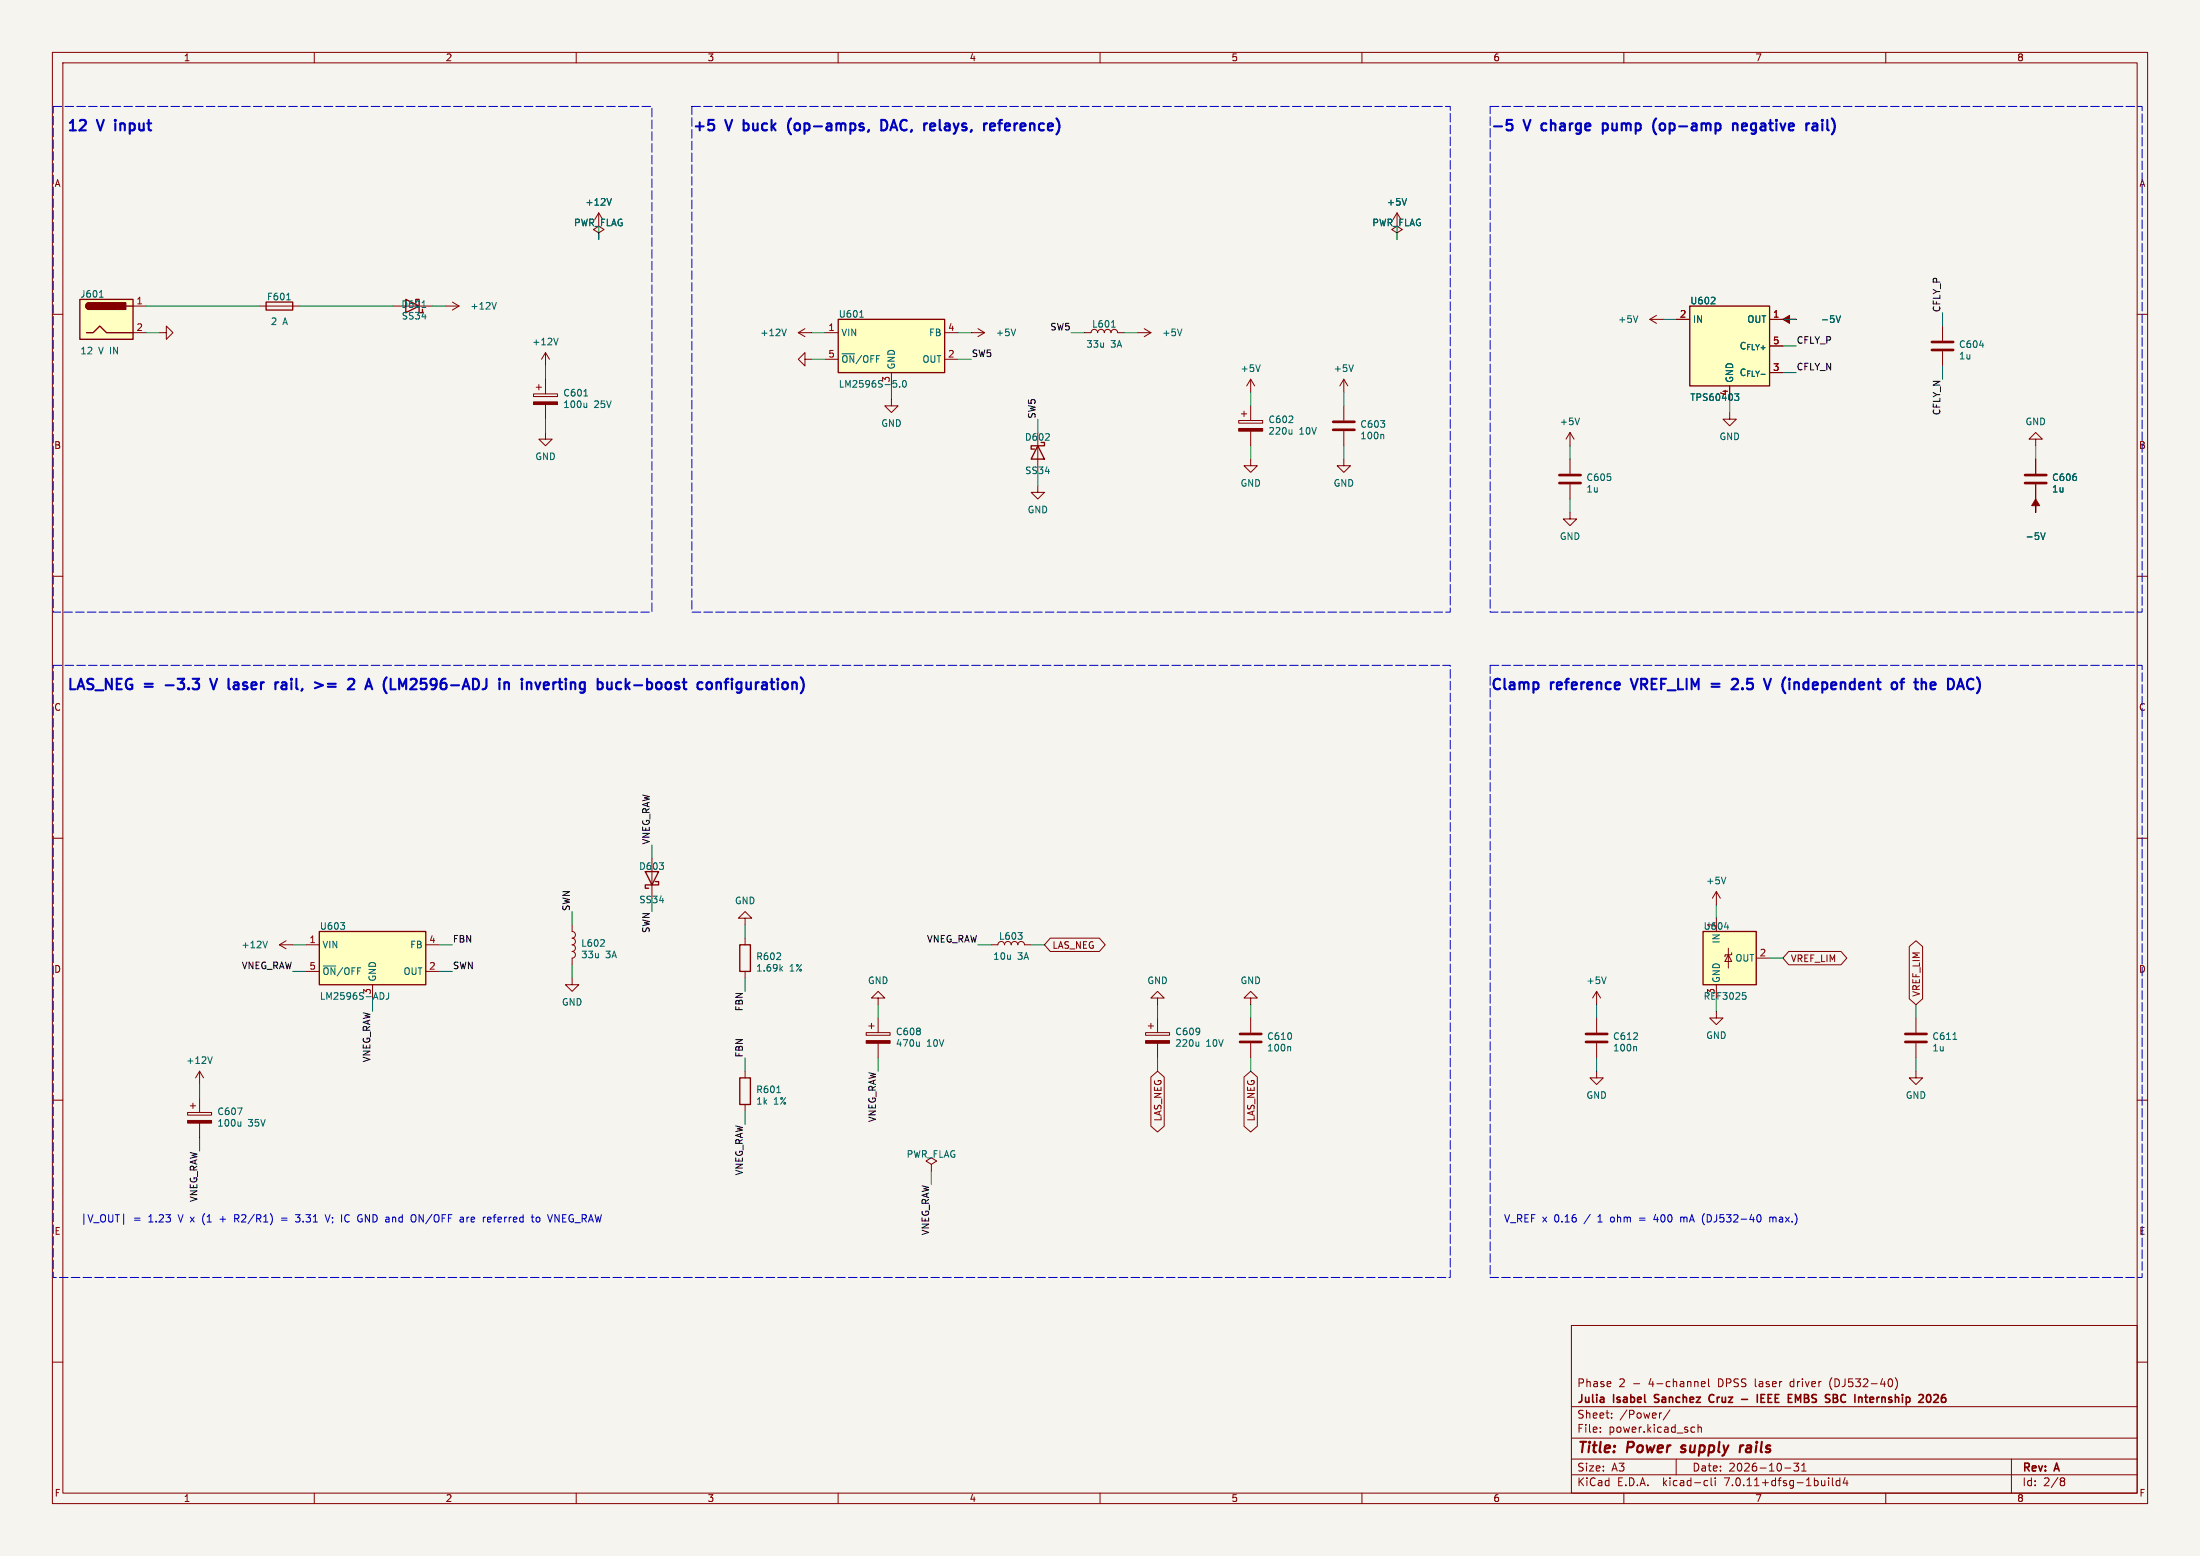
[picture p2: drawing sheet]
<svg xmlns="http://www.w3.org/2000/svg" width="420mm" height="297mm" viewBox="0 0 420 297" stroke-linecap="round" stroke-linejoin="round" font-family="sans-serif">
<path d="M0 0h420v297h-420z" fill="#f5f4ef" stroke="#f5f4ef" stroke-width=".19"/>
<g fill="none" stroke="#840000" stroke-width=".19">
<path d="M10 10h400v277h-400zM12 12h396v273h-396zM60 10v2M110 10v2M160 10v2M210 10v2M260 10v2M310 10v2M360 10v2M10 60h2M25.4 58.4h2.5M49.5 58.4h7.6"/>
<path d="M74.9 58.4h2.6M80 58.4h2.5M85.1 58.4h2.5M86.4 57.7l1.2 .7M87.6 58.4l-1.2 .8M114.3 44.5l1-.7-1-.6-1 .6 1 .7v1.2M114.3 40.6l-.8 1.3M114.3 40.6v2.6M114.3 40.6l.8 1.3M266.7 44.5l1-.7-1-.6-1 .6 1 .7v1.2M266.7 40.6l-.8 1.3M266.7 40.6v2.6"/>
<path d="M266.7 40.6l.8 1.3M408 60h2M25.4 63.5h2.5M30.5 63.5h1.2v-1.3l1.3 1.3-1.3 1.3v-1.3M101.9 75.2h4.5v.5h-4.5zM102.4 73.9h1M102.9 73.4v1M104.1 67.3l-.7 1.3M104.1 67.3v2.6M104.1 72.4v2.8M104.1 77.2v2.8M104.1 67.3l.8 1.3"/>
<path d="M152.4 63.5h2.5M152.4 63.5l1.3 .8M153.7 68.6v-1.3l-1.3 1.3 1.3 1.3v-1.3h1.2M153.7 62.7l-1.3 .8M157.5 63.5h2.5M157.5 68.6h2.5M170.2 76.2v1.3h1.2l-1.2 1.2-1.3-1.2h1.3M170.2 71.1v2.6M180.3 63.5h2.6M180.3 68.6h2.6M185.4 63.5h2.6M186.7 62.7l1.3 .8"/>
<path d="M188 63.5l-1.3 .8M207 63.5h1.3a.64 .64 0 0 1 .6-.6 .64 .64 0 0 1 .6 .6 .64 .64 0 0 1 .7-.6 .64 .64 0 0 1 .6 .6 .64 .64 0 0 1 .7-.6 .64 .64 0 0 1 .6 .6 .64 .64 0 0 1 .6-.6 .64 .64 0 0 1 .7 .6h1.2M217.2 63.5h2.5M218.4 62.7l1.3 .8M219.7 63.5l-1.3 .8M237 79h1M237.5 78.5v1M238.8 72.4v2.5M238.8 77.5v2.8M238.8 72.4l-.8 1.3M238.8 72.4l.7 1.3M256.5 72.4v2.5"/>
<path d="M256.5 77.5v2.8M256.5 72.4l-.7 1.3M256.5 72.4l.8 1.3M315 61l1.2 .7M315 61h2.5M316.2 60.2l-1.2 .8M320 61h2.6M330.2 78.7v1.3h1.3l-1.3 1.3-1.3-1.3h1.3M330.2 73.7v2.5M337.8 61h2.6M337.8 71.1h2.6M337.8 66h2.6"/>
<path d="M370.8 62.2v2.8M370.8 67.1v2.8M104.1 82.6v1.2h1.3l-1.3 1.3-1.2-1.3h1.2M198.1 92.7v1.3h1.3l-1.3 1.3-1.3-1.3h1.3M198.1 82.6v7.6M236.5 80.3h4.5v.5h-4.5zM238.8 87.6v1.3h1.2l-1.2 1.3-1.3-1.3h1.3M238.8 82.3v2.8M256.5 87.6v1.3h1.3l-1.3 1.3-1.2-1.3h1.2M256.5 82.3v2.8M299.7 97.8v1.3h1.3l-1.3 1.2-1.3-1.2h1.3M299.7 82.6l-.7 1.2"/>
<path d="M299.7 82.6v2.5M299.7 87.6v2.8M299.7 92.5v2.8M299.7 82.6l.8 1.2M388.6 83.8h1.3l-1.3-1.2-1.3 1.2h1.3v1.3M388.6 87.6v2.8M388.6 92.5v2.8M10 110h2M408 110h2M10 160h2M408 160h2M54.6 179.6l-1.3 .7"/>
<path d="M109.2 176.5v1.3a.64 .64 0 0 1 .7 .6 .64 .64 0 0 1-.7 .7 .64 .64 0 0 1 .7 .6 .64 .64 0 0 1-.7 .6 .64 .64 0 0 1 .7 .7 .64 .64 0 0 1-.7 .6 .64 .64 0 0 1 .7 .6 .64 .64 0 0 1-.7 .7v1.3M124.5 163.8v7.7M142.2 175.3h1.3l-1.3-1.3-1.2 1.3h1.2v1.2M142.2 179.1v1.2M200.5 179.1h9.4l1.1 1.2-1.1 1.3h-9.4l-1.1-1.3zM327.7 170.2v2.5M327.7 175.3v2.5M327.7 170.2l-.8 1.3M327.7 170.2l.7 1.3M53.3 180.3h2.6M53.3 180.3l1.3 .8M58.4 180.3h2.6"/>
<path d="M58.4 185.4h2.6M71.1 188v2.5M81.3 180.3h2.5M81.3 185.4h2.5M109.2 186.7v1.3h1.3l-1.3 1.2-1.3-1.2h1.3M142.2 185.4v1.3M165.4 197.1h4.5v.5h-4.5zM165.9 195.8h1M166.4 195.3v1M167.6 190.5h1.3l-1.3-1.3-1.2 1.3h1.2v1.3M167.6 194.3v2.8M167.6 199.1v2.8"/>
<path d="M189.2 180.3h1.3a.64 .64 0 0 1 .6-.6 .64 .64 0 0 1 .7 .6 .64 .64 0 0 1 .6-.6 .64 .64 0 0 1 .6 .6 .64 .64 0 0 1 .7-.6 .64 .64 0 0 1 .6 .6 .64 .64 0 0 1 .6-.6 .64 .64 0 0 1 .7 .6h1.2M218.7 197.1h4.6v.5h-4.6zM219.2 195.8h1M219.7 195.3v1M221 190.5h1.2l-1.2-1.3-1.3 1.3h1.3v1.3M221 194.3v2.8M221 199.1v2.8M238.8 190.5h1.2l-1.2-1.3-1.3 1.3h1.3v1.3M238.8 194.3v2.8M238.8 199.1v2.8M304.8 189.2l-.8 1.3M304.8 189.2v2.6"/>
<path d="M304.8 194.3v2.8M304.8 199.1v2.8M304.8 189.2l.8 1.3M327.7 193v1.3h1.2l-1.2 1.3-1.3-1.3h1.3M327.7 188v2.5M329.9 182.2l.7 1.3h-1.3zM329.9 181v3.8M330.6 181.9v.3h-1.3v.4M335.3 182.9h2.5M341.5 181.6h10l1.1 1.3-1.1 1.3h-10l-1.1-1.3zM364.5 180.7l1.3-1.1 1.2 1.1v10l-1.2 1.1-1.3-1.1zM365.8 194.3v2.8"/>
<path d="M365.8 199.1v2.8M10 210h2M35.8 212.3h4.6v.6h-4.6zM36.3 211.1h1M36.8 210.6v1M38.1 204.5v2.5M38.1 209.6v2.7M38.1 214.4v2.8M38.1 204.5l-.8 1.2M38.1 204.5l.8 1.2M142.2 204.5v1.2M142.2 210.8v1.3"/>
<path d="M219.7 205.6l1.3-1.1 1.3 1.1v9.4l-1.3 1.1-1.3-1.1zM237.5 205.6l1.3-1.1 1.2 1.1v9.4l-1.2 1.1-1.3-1.1zM304.8 204.5v1.2h1.3l-1.3 1.3-1.3-1.3h1.3M365.8 204.5v1.2h1.2l-1.2 1.3-1.3-1.3h1.3M408 210h2M177.8 222.2l1-.6-1-.6-1 .6 1 .6v1.3M10 260h2M300 253h108v32h-108zM408 260h2M300 278.5h108M300 274.5h108M300 268.5h108"/>
<path d="M305.5 273.2v.2M305.5 272.5v.1M307.7 270.5v.2M307.7 269.8v.1M317.2 269.7l-.3 .1M318.8 269.1l-1.3 1.9M320 278.5v3M323.1 272.4l.4 .1M323.5 273.3l-.4 .1M324.2 272.5l.2-.1 .3 .1 .1 .9M324.2 271.9v1.5M324.8 264.2l.7-.2-.1-.2-.4-.1-.2 .2 .1 .7h.5"/>
<path d="M326.2 263.2v1.3l.2 .2M342.4 279.3h1l-.5 .6 .4 .1v.6l-.2 .2-.7-.2M343.9 279.7l.5-.4v1.5M349.4 263.6v1M360.9 263.2a.94 .94 0 0 1 0 1.5M361.8 263a1.72 1.72 0 0 1 0 2.3M384 278.5v6.5M60 285v2M110 285v2M160 285v2M210 285v2M260 285v2"/>
<path d="M300 281.5h108M310 285v2M325.6 282.6l.4 .1M326 283.5l-.4 .1M326.7 282.1v1.3l.2 .2M327.4 282.1v.1M327.4 282.6v1M340.7 280.2h1.2M343.9 280.8h.9M349.1 282.1v.1M349.1 282.6v1M349.8 282.1v1.3l.2 .2"/>
<path d="M351.2 282.7l-.4-.1-.3 .3 .2 .6h.5M351.2 282.1v1.5M352.2 282l-.3 1.1h.9M352.6 282.6v1M360 285v2M393.6 282.1h.3l.3 .3-.3 .3M393.6 282.7h.3M393.9 282.7l.2 .2 .1 .4-.3 .3h-.3"/>
</g>
<path d="M320.9 277.1l.2 .1M321.1 276l-.1 .3 .1 .1M332.3 275.9l-.2 1.3M332.8 275.9l-.4 .1-.2 .3" fill="none" stroke="#840000" stroke-width=".4"/>
<path d="M315.8 267.6l.2 .1M315.9 266.3v.5M327.1 266.3a.74 .74 0 0 0-.9 .5 .74 .74 0 0 0 .6 .9l.3-.1M332.5 267.1h1.1M335.5 266.2v1.5M336.2 266.9h.5M336.9 266.2h-.7v1.5h.7M343.3 267.3l.5-1.1v1.5M351.5 266.4l-.1 .4 .1 .7M357.2 266.7l.4 .1 .1 .2-.7 .2M357.6 267.6l-.4 .1M369.2 266.3l.6-.1 .2 .1v.3l-.9 1.1h.9" fill="none" stroke="#840000" stroke-width=".3"/>
<g fill="none" stroke="#006464" stroke-width=".19">
<path d="M116.7 37.9l-.4 1.3M268.5 37.9l-.4 1.3M19 56.7h.7M54.7 57.2h.8M80.6 58.7h.7M94.8 57.7l-.5 1.3M326.6 58h.8M327.3 56.9v.4M106.6 64.6l-.5 1.2M111.5 75.6h.7M112 76.9v.9M112 77.7l-.2 .1"/>
<path d="M150.1 62.8l-.4 1.3M164.1 60.5h.7M171.7 73.8v.1M172.4 72.8l.2-.2a.68 .68 0 0 1 .4 .7 .68 .68 0 0 1-.4 .6l-.3-.5zM193.9 62.8l-.4 1.3M212.2 62.4h.7M225.6 62.8l-.4 1.3M240.6 69.6l-.4 1.3M258.4 69.6l-.5 1.3M301.5 79.8l-.4 1.3M312.7 60.3l-.5 1.2M331.2 75.2h.7l-.4 .5 .4 .1v.4l-.2 .2h-.4"/>
<path d="M350.5 60.3l.4 1.2 .5-1.2M377.9 65.9h.8M246.6 82v.9M246.6 82.7l-.1 .2M264 82.9l.2 .2v.7M389.6 101.7l.4 1.3 .4-1.3M51 179.6l-.4 1.3M65 176.1h.8l-.4 .5M65.7 176.7v.6M115.3 179.5v.4M194.3 178h.8l-.4 .5M195.1 178.6v.6"/>
<path d="M329.2 177h.8M329.5 167.4l-.4 1.3M72.9 189.5a.68 .68 0 0 1 .4 .6 .68 .68 0 0 1-.4 .6M74.2 189.5l-.1 1.1-.4 .1M114.6 180.6h.8M149 184.9l.4 .5M149.4 184.5l-.5 .5M175.5 198.9v.8M175.5 199.6l-.2 .1M228.9 198.9v.8M228.9 199.6l-.2 .1M246.2 199.8l.2 .1v.7"/>
<path d="M306.6 186.5l-.4 1.2M311.8 198.4h.8M312.2 199.8l.2 .1v.7M312.5 197.3v.4M332.7 189.5h.6M333.1 190l.2 .2v.3l-.2 .2M372.8 198.4h.8M40.5 201.7l-.4 1.3M45.4 211.5h.8l-.5 1.3M46 214.1v.9M46 214.8l-.2 .2M148.3 208.6h.7"/>
</g>
<g fill="#840000" stroke="#840000" stroke-width=".19">
<path d="M218.7 198.6h4.6v.5h-4.6z"/>
<path d="M165.4 198.6h4.5v.5h-4.5z"/>
<path d="M35.8 213.9h4.6v.5h-4.6z"/>
<path d="M101.9 76.7h4.5v.5h-4.5z"/>
<path d="M388.6 95.3l.8 1.2h-.8v1.3v-1.3h-.7z"/>
<path d="M340.4 61l1.2-.8v.8h1.3h-1.3v.7z"/>
<path d="M236.5 81.8h4.5v.5h-4.5z"/>
</g>
<g fill="none" stroke="#840000" stroke-width=".25">
<path d="M15.2 57.2h10.2v7.6h-10.2zM17 57.8a.64 .64 0 0 0-.6 .6 .64 .64 0 0 0 .6 .7M24.1 58.4h1.3M50.8 57.7h5.1v1.5h-5.1zM77.5 57.2l2.5 1.2-2.5 1.3zM79.4 57.8v-.6h.6v2.5h.6v-.6M322.6 58.4h15.2v15.3h-15.2zM16.5 63.5h1.3l1.2-1.3 1.3 1.3h5.1M160 61h20.3v10.1h-20.3zM198.1 85.1l1.3 2.5h-2.6zM198.8 84.5h.6v.6h-2.6v.6h.7M61 177.8h20.3v10.2h-20.3z"/>
<path d="M123.2 166.4h2.5l-1.2 2.5zM125.1 168.3h.6v.6h-2.5v.6h.6M325.1 177.8h10.2v10.2h-10.2zM141.2 180.3h2.1v5.1h-2.1zM141.2 205.7h2.1v5.1h-2.1z"/>
</g>
<g fill="none" stroke="#840000" stroke-width=".51">
<path d="M368.8 66.8h4.1M368.8 65.3h4.1M254.5 82h4.1M254.5 80.5h4.1M297.7 92.2h4.1M297.7 90.7h4.1M386.6 92.2h4.1M386.6 90.7h4.1M236.7 198.9h4.1M236.7 197.4h4.1M302.8 198.9h4M302.8 197.4h4"/>
<path d="M363.7 198.9h4.1M363.7 197.4h4.1"/>
</g>
<g fill="#ffffc2" stroke="#ffffc2" stroke-width=".19">
<path d="M325.1 177.8h10.2v10.2h-10.2z"/>
<path d="M15.2 57.2h10.2v7.6h-10.2z"/>
<path d="M61 177.8h20.3v10.2h-20.3z"/>
<path d="M322.6 58.4h15.2v15.3h-15.2z"/>
<path d="M160 61h20.3v10.1h-20.3z"/>
</g>
<g fill="#840000" stroke="#840000" stroke-width=".25">
<path d="M16.6 58l.4-.2v1.3a.63 .63 0 0 1-.6-.4 .63 .63 0 0 1 .2-.7z"/>
<path d="M17 57.8h7v1.3h-7z"/>
</g>
<g fill="none" stroke="#0000c2" stroke-width=".4">
<path d="M22 22.9v.2M22 23.6v1.3M135.3 22.9h.9M136 23.6l.3 .4v.5l-.3 .4M142 22.9v2M142 24.8l.2 .1M142.2 23.6h-.2M151 22.6a2.29 2.29 0 0 0 0 3M168.2 22.9a1.05 1.05 0 0 1 1.2 .6 1.05 1.05 0 0 1-.4 1.3l-.8 .1zM178.2 23.6h.2l.1 .4-.9 .2M178.4 24.8l-.2 .1M189.3 23.6h.6l.1 .4-1 .2"/>
<path d="M189.9 24.8l-.6 .1M190.5 23.6h.8M191.3 22.9l-.4 .1-.1 .2v1.7M287.7 22.9h.9M287.7 23.7l.7-.1 .3 .4v.5l-.1 .3h-.9M294.4 23.7l-.1 .2 .1 .8M306 23.6h.6l.3 .3M306 23.6v1.9M306.9 24.5l-.3 .4-.6-.1M316.1 25.5l.1 .1M316.2 22.6l-.1 .1M317.2 23.6l-.4 .3v.6l.4 .4"/>
<path d="M330.8 23.7a.5 .5 0 0 1 .9 .1v1.1M330.8 23.6v1.3M333.4 23.6h-.6l-.2 .2v1h.8M333.5 24l-.9 .2M346.3 23.6h.3l.3 .2v1.1M346.9 24.8l-.6 .1M346.9 24l-.6 .1M347.9 22.9v.2M347.9 23.6v1.3M347.9 22.9l-.1 .1 .1 .1M40.1 129.6l.7 2 .6-2M44.7 131.5l.6 .1"/>
<path d="M44.7 130.3h.7M45.3 130.8l-.6 .1M53.8 130.3h.8l.1 1.3M54.7 130.7l-.7 .1a.39 .39 0 0 0-.3 .4 .39 .39 0 0 0 .3 .4l.7-.1M60.1 130.2l1.5 .6-1.5 .6M62.6 130.5h1.5M62.6 131.1h1.5M69.7 131.6l.7-2 .7 2M69.9 131h1M74.6 129.6v2h.9M79.2 129.6l-.7 .1M79.4 130.4l-1.1 1.2h1.2"/>
<path d="M99.6 129.6v.2M99.6 130.2v1.4M100.6 130.4a.5 .5 0 0 1 .8 .1v1.1M100.6 130.2v1.4M106.2 130.2l-.4 .1M106.6 130.2h.7M106.9 129.6l.1 1.9M121.1 130.8h1.5M138.3 130.2h.8M138.9 129.6h.2M139.7 129.6v.2M139.7 130.2v1.4"/>
<path d="M141.5 130.3l-.5-.1-.4 .4v.6l.2 .3h.7M141.5 130.2v1.7a.54 .54 0 0 1-.8 .2M311.3 129.6l.7 2M326.7 130.5h1.6M326.7 131.1h1.6M330.6 129.8l.3-.2 .7 .1a.54 .54 0 0 1 .1 .7l-1.1 1.2h1.2M338.1 129.6l-.7 2M342.8 130.2h.3l.3 .3v1.1M362.7 130.2h.8M363.5 129.6l-.4 .1-.1 .2v1.7M376.4 129.6l.3 .2M376.7 131.4l-.3 .2"/>
<path d="M377.4 129.3a2.3 2.3 0 0 1 0 3"/>
</g>
<g fill="none" stroke="#0000c2" stroke-width=".19">
<path d="M23.6 231.7v2M42 232.7h1.1M44.8 232.6h.5M45.3 231.9h-.5v1.4M53.7 232.5h1.1M53.7 232.9h1.1M56.4 231.9h.9l-.5 .5 .3 .1M56.4 233.1l.2 .2 .5-.1M62.1 231.9l.4 1.4 .5-1.4M79.3 232.1v1M89.1 232.3v1M89.5 232.3l-.4 .3"/>
<path d="M93.3 232.3l.4 .1v.3l-.6 .1M93.7 233.2l-.4 .1M94.1 232.3h.6M102.4 232.5l.2-.2 .4 .2 .1 .5-.2 .2-.3 .1-.2-.2zM105.9 231.9l.8 1.4v-1.4M313 232.5h1.1M313 232.9h1.1M316.1 231.8l-.4 1h.9M320.9 232.3v1M321.4 232.4l-.3-.1-.2 .2M335.9 231.9a.88 .88 0 0 1 0 1.4M337.9 232.5l.4-.2 .2 .2"/>
<path d="M337.9 232.3v1M338.5 232.5v.8M338.7 232.3l-.2 .2"/>
</g>
<path d="M10.2 20.3h114.3v96.5h-114.3v-96.5M132.1 20.3h144.8v96.5h-144.8v-96.5M284.5 20.3h124.4v96.5h-124.4v-96.5M10.2 127h266.7v116.8h-266.7v-116.8M284.5 127h124.4v116.8h-124.4v-116.8" fill="none" stroke="#0000c2" stroke-width=".19" stroke-dasharray="1.6 .6"/>
<g fill="none" stroke="#009600" stroke-width=".19">
<path d="M27.9 58.4h21.6M57.1 58.4h17.8M82.5 58.4h2.6M114.3 43.2v2.5M266.7 43.2v2.5M370.8 59.7v2.5M27.9 63.5h2.6M104.1 69.9v2.5M154.9 63.5h2.6M154.9 68.6h2.6M170.2 73.7v2.5M182.9 63.5h2.5"/>
<path d="M182.9 68.6h2.5M204.5 63.5h2.5M214.6 63.5h2.6M238.8 74.9v2.6M256.5 74.9v2.6M317.5 61h2.5M330.2 76.2v2.5M340.4 61h2.5M340.4 71.1h2.5M340.4 66h2.5M370.8 69.9v2.5M104.1 80v2.6"/>
<path d="M198.1 80v2.6M198.1 90.2v2.5M238.8 85.1v2.5M256.5 85.1v2.5M299.7 85.1v2.5M299.7 95.3v2.5M388.6 85.1v2.5M388.6 95.3v2.5M109.2 174v2.5M124.5 161.3v2.5M124.5 171.5v2.5M142.2 176.5v2.6"/>
<path d="M327.7 172.7v2.6M55.9 180.3h2.5M55.9 185.4h2.5M71.1 190.5v2.5M83.8 180.3h2.6M83.8 185.4h2.6M109.2 184.2v2.5M142.2 186.7v2.5M167.6 191.8v2.5M186.7 180.3h2.5M196.8 180.3h2.6M221 191.8v2.5"/>
<path d="M238.8 191.8v2.5M304.8 191.8v2.5M327.7 190.5v2.5M337.8 182.9h2.6M365.8 191.8v2.5M38.1 207v2.6M38.1 217.2v2.5M142.2 201.9v2.6M142.2 212.1v2.5M167.6 201.9v2.6M221 201.9v2.6M238.8 201.9v2.6"/>
<path d="M304.8 201.9v2.6M365.8 201.9v2.6M177.8 223.5v2.6"/>
</g>
<g font-size="2.8" fill="#0000c2">
<text x="12.7" y="25.2">12</text>
<text x="18.8" y="25.2">V</text>
<text x="22.9" y="25.2">input</text>
<text x="132.1" y="25.2">+5</text>
<text x="138.8" y="25.2">V</text>
<text x="142.8" y="25.2">buck</text>
<text x="152.1" y="25.2">(op-amps,</text>
<text x="170.7" y="25.2">DAC,</text>
<text x="179.7" y="25.2">relays,</text>
<text x="191.9" y="25.2">reference)</text>
<text x="284.5" y="25.2">-5</text>
<text x="291.2" y="25.2">V</text>
<text x="295.2" y="25.2">charge</text>
<text x="307.6" y="25.2">pump</text>
<text x="318.1" y="25.2">(op-amp</text>
<text x="334.1" y="25.2">negative</text>
<text x="348.9" y="25.2">rail)</text>
<text x="12.7" y="131.8">LAS_NEG =</text>
<text x="32.5" y="131.8">-3.3</text>
<text x="42.1" y="131.8">V</text>
<text x="46.1" y="131.8">laser</text>
<text x="55.8" y="131.8">rail,</text>
<text x="64.2" y="131.8">&gt;=</text>
<text x="71.4" y="131.8">2</text>
<text x="75.7" y="131.8">A</text>
<text x="79.7" y="131.8">(LM2596-ADJ</text>
<text x="102.6" y="131.8">in</text>
<text x="107.7" y="131.8">inverting</text>
<text x="123" y="131.8">buck-boost</text>
<text x="142.9" y="131.8">configuration)</text>
<text x="284.5" y="131.8">Clamp</text>
<text x="296.1" y="131.8">reference</text>
<text x="312.5" y="131.8">VREF_LIM</text>
<text x="333.2" y="131.8">2.5</text>
<text x="340.3" y="131.8">V</text>
<text x="344.3" y="131.8">(independent</text>
<text x="366.1" y="131.8">of</text>
<text x="371.4" y="131.8">the</text>
</g>
<g font-size="2.8" fill="#840000">
<text x="301" y="277.9">Title:</text>
<text x="310.6" y="277.9">Power</text>
<text x="321.8" y="277.9">supply</text>
<text x="333.8" y="277.9">rails</text>
</g>
<g font-size="2.1" fill="#840000">
<text x="301" y="268.2">Julia</text>
<text x="301" y="265">Phase</text>
<text x="308.1" y="268.2">Isabel</text>
<text x="309" y="265">2</text>
<text x="311.7" y="265">-</text>
<text x="314.9" y="265">4-channel</text>
<text x="316.5" y="268.2">Sanchez</text>
<text x="327.6" y="268.2">Cruz</text>
<text x="328.3" y="265">DPSS</text>
<text x="335.4" y="265">laser</text>
<text x="337.9" y="268.2">IEEE</text>
<text x="342.3" y="265">driver</text>
<text x="344.4" y="268.2">EMBS</text>
<text x="349.9" y="265">(DJ532-40)</text>
<text x="352.2" y="268.2">SBC</text>
<text x="358.4" y="268.2">Internship</text>
<text x="371.2" y="268.2">2026</text>
<text x="301" y="273.7">File:</text>
<text x="301" y="271">Sheet:</text>
<text x="307.1" y="273.7">power.kicad_sch</text>
<text x="309.2" y="271">/Power/</text>
<text x="301" y="281.1">Size:</text>
<text x="307.6" y="281.1">A3</text>
<text x="323" y="281.1">Date:</text>
<text x="330" y="281.1">2026-10-31</text>
<text x="386" y="281.3">Rev:</text>
<text x="392.4" y="281.3">A</text>
<text x="301" y="283.9">KiCad</text>
<text x="308.7" y="283.9">E.D.A.</text>
<text x="317.6" y="283.9">kicad-cli</text>
<text x="329.5" y="283.9">7.0.11+dfsg-1build4</text>
<text x="386" y="283.9">Id:</text>
<text x="390.1" y="283.9">2/8</text>
</g>
<g font-size="1.9" fill="#0000c2">
<text x="15.2" y="233.4">|V_OUT|</text>
<text x="25.4" y="233.4">=</text>
<text x="28.4" y="233.4">1.23</text>
<text x="34.3" y="233.4">V x</text>
<text x="39.1" y="233.4">(1</text>
<text x="42.6" y="233.4">+</text>
<text x="45.6" y="233.4">R2/R1)</text>
<text x="57.7" y="233.4">3.31</text>
<text x="63.6" y="233.4">V; IC GND and</text>
<text x="80.6" y="233.4">ON/OFF</text>
<text x="90.1" y="233.4">are</text>
<text x="94.7" y="233.4">referred</text>
<text x="104.2" y="233.4">to</text>
<text x="107.5" y="233.4">VNEG_RAW</text>
<text x="287" y="233.4">V_REF x</text>
<text x="296.8" y="233.4">0.16</text>
<text x="302.7" y="233.4">/</text>
<text x="305.4" y="233.4">1</text>
<text x="308" y="233.4">ohm</text>
<text x="316.6" y="233.4">400</text>
<text x="321.8" y="233.4">mA</text>
<text x="326.1" y="233.4">(DJ532-40</text>
<text x="339.2" y="233.4">max.)</text>
</g>
<g font-size="1.8" fill="#840000">
<text x="35" y="11.9">1</text>
<text x="85" y="11.9">2</text>
<text x="135" y="11.9">3</text>
<text x="185" y="11.9">4</text>
<text x="235" y="11.9">5</text>
<text x="285" y="11.9">6</text>
<text x="335" y="11.9">7</text>
<text x="385" y="11.9">8</text>
<text x="10.3" y="35.9">A</text>
<text x="408.3" y="35.9">A</text>
<text x="10.3" y="85.9">B</text>
<text x="408.2" y="85.9">B</text>
<text x="10.3" y="135.9">C</text>
<text x="408.2" y="135.9">C</text>
<text x="10.3" y="185.9">D</text>
<text x="200.8" y="181.3">LAS_NEG</text>
<text x="341.8" y="183.8">VREF_LIM</text>
<text x="408.2" y="185.9">D</text>
<text x="366.7" y="190.3" transform="rotate(-90 366.7 190.3)">VREF_LIM</text>
<text x="221.9" y="214.1" transform="rotate(-90 221.9 214.1)">LAS_NEG</text>
<text x="239.7" y="214.1" transform="rotate(-90 239.7 214.1)">LAS_NEG</text>
<text x="10.3" y="235.9">E</text>
<text x="408.3" y="235.9">E</text>
<text x="10.3" y="285.9">F</text>
<text x="35" y="286.9">1</text>
<text x="85" y="286.9">2</text>
<text x="135" y="286.9">3</text>
<text x="185" y="286.9">4</text>
<text x="235" y="286.9">5</text>
<text x="285" y="286.9">6</text>
<text x="335" y="286.9">7</text>
<text x="385" y="286.9">8</text>
<text x="408.3" y="285.9">F</text>
</g>
<g font-size="1.8" fill="#006464">
<text x="111.7" y="39.4">+12V</text>
<text x="264.7" y="39.4">+5V</text>
<text x="109.5" y="43.4">PWR_FLAG</text>
<text x="261.9" y="43.4">PWR_FLAG</text>
<text x="15.2" y="57">J601</text>
<text x="50.9" y="57.5">F601</text>
<text x="76.5" y="59">D601</text>
<text x="89.7" y="59.3">+12V</text>
<text x="322.6" y="58.3">U602</text>
<text x="51.6" y="62.2">2</text>
<text x="54" y="62.2">A</text>
<text x="76.6" y="61.2">SS34</text>
<text x="145" y="64.4">+12V</text>
<text x="160" y="60.8">U601</text>
<text x="160.5" y="64.4">VIN</text>
<text x="177.3" y="64.4">FB</text>
<text x="190" y="64.4">+5V</text>
<text x="208.4" y="62.7">L601</text>
<text x="221.8" y="64.4">+5V</text>
<text x="308.8" y="61.8">+5V</text>
<text x="323.1" y="61.8">IN</text>
<text x="333.5" y="61.8">OUT</text>
<text x="347.5" y="61.8">-5V</text>
<text x="15.2" y="67.8">12</text>
<text x="18.8" y="67.8">V IN</text>
<text x="101.5" y="66.1">+12V</text>
<text x="160.5" y="69.4">~{ON}/OFF</text>
<text x="171" y="70.6" transform="rotate(-90 171 70.6)">GND</text>
<text x="176" y="69.4">OUT</text>
<text x="207.3" y="66.6">33u</text>
<text x="212" y="66.6">3A</text>
<text x="236.7" y="71.2">+5V</text>
<text x="254.5" y="71.2">+5V</text>
<text x="332" y="72">C_{FLY-}</text>
<text x="332" y="66.9">C_{FLY+}</text>
<text x="373.9" y="66.6">C604</text>
<text x="373.9" y="68.8">1u</text>
<text x="107.4" y="75.9">C601</text>
<text x="160" y="74.2">LM2596S-5.0</text>
<text x="169.9" y="73.1" transform="rotate(-90 169.9 73.1)">3</text>
<text x="322.6" y="76.7">TPS60403</text>
<text x="331.1" y="73.2" transform="rotate(-90 331.1 73.2)">GND</text>
<text x="107.4" y="78.1">100u</text>
<text x="113.4" y="78.1">25V</text>
<text x="168.1" y="81.7">GND</text>
<text x="242.1" y="81">C602</text>
<text x="242.1" y="83.2">220u</text>
<text x="248" y="83.2">10V</text>
<text x="259.6" y="81.8">C603</text>
<text x="297.7" y="81.4">+5V</text>
<text x="386.6" y="81.4">GND</text>
<text x="102.1" y="88">GND</text>
<text x="195.6" y="84.3">D602</text>
<text x="259.6" y="84">100n</text>
<text x="328.2" y="84.2">GND</text>
<text x="195.6" y="90.7">SS34</text>
<text x="236.7" y="93.1">GND</text>
<text x="254.5" y="93.1">GND</text>
<text x="302.8" y="92">C605</text>
<text x="302.8" y="94.2">1u</text>
<text x="391.7" y="92">C606</text>
<text x="391.7" y="94.2">1u</text>
<text x="196.1" y="98.2">GND</text>
<text x="297.7" y="103.3">GND</text>
<text x="386.6" y="103.3">-5V</text>
<text x="121.9" y="166.2">D603</text>
<text x="121.9" y="172.6">SS34</text>
<text x="140.2" y="172.8">GND</text>
<text x="325.6" y="169">+5V</text>
<text x="61" y="177.7">U603</text>
<text x="190.6" y="179.6">L603</text>
<text x="325.1" y="177.7">U604</text>
<text x="327.4" y="177.2" transform="rotate(-90 327.4 177.2)">1</text>
<text x="46" y="181.2">+12V</text>
<text x="61.5" y="181.2">VIN</text>
<text x="78.2" y="181.2">FB</text>
<text x="110.9" y="180.9">L602</text>
<text x="110.9" y="183.1">33u</text>
<text x="115.6" y="183.1">3A</text>
<text x="144.3" y="183.4">R602</text>
<text x="144.3" y="185.6">1.69k</text>
<text x="150.7" y="185.6">1%</text>
<text x="189.5" y="183.4">10u</text>
<text x="194.3" y="183.4">3A</text>
<text x="328.5" y="180.2" transform="rotate(-90 328.5 180.2)">IN</text>
<text x="331.2" y="183.7">OUT</text>
<text x="61" y="191">LM2596S-ADJ</text>
<text x="61.5" y="186.3">~{ON}/OFF</text>
<text x="70.9" y="189.9" transform="rotate(-90 70.9 189.9)">3</text>
<text x="72" y="187.5" transform="rotate(-90 72 187.5)">GND</text>
<text x="76.9" y="186.3">OUT</text>
<text x="165.6" y="188">GND</text>
<text x="218.9" y="188">GND</text>
<text x="236.7" y="188">GND</text>
<text x="302.8" y="188">+5V</text>
<text x="325.1" y="191">REF3025</text>
<text x="327.4" y="189.9" transform="rotate(-90 327.4 189.9)">3</text>
<text x="328.5" y="187.7" transform="rotate(-90 328.5 187.7)">GND</text>
<text x="107.2" y="192.2">GND</text>
<text x="170.9" y="197.8">C608</text>
<text x="224.3" y="197.8">C609</text>
<text x="35.5" y="203.3">+12V</text>
<text x="170.9" y="200">470u</text>
<text x="176.9" y="200">10V</text>
<text x="224.3" y="200">220u</text>
<text x="230.2" y="200">10V</text>
<text x="241.8" y="198.7">C610</text>
<text x="241.8" y="200.9">100n</text>
<text x="307.8" y="198.7">C612</text>
<text x="307.8" y="200.9">100n</text>
<text x="325.6" y="198.5">GND</text>
<text x="368.8" y="198.7">C611</text>
<text x="368.8" y="200.9">1u</text>
<text x="144.3" y="208.8">R601</text>
<text x="302.8" y="209.9">GND</text>
<text x="363.7" y="209.9">GND</text>
<text x="41.4" y="213">C607</text>
<text x="41.4" y="215.2">100u</text>
<text x="47.3" y="215.2">35V</text>
<text x="144.3" y="211">1k</text>
<text x="147.7" y="211">1%</text>
<text x="173" y="221.2">PWR_FLAG</text>
</g>
<g font-size="1.8" fill="#a90000">
<text x="26" y="58.2">1</text>
<text x="26" y="63.2">2</text>
<text x="158" y="63.2">1</text>
<text x="180.9" y="63.2">4</text>
<text x="320.6" y="60.7">2</text>
<text x="338.4" y="60.7">1</text>
<text x="338.4" y="65.8">5</text>
<text x="158" y="68.3">5</text>
<text x="180.9" y="68.3">2</text>
<text x="338.4" y="70.9">3</text>
<text x="329.9" y="75.6" transform="rotate(-90 329.9 75.6)">4</text>
<text x="59" y="180.1">1</text>
<text x="59" y="185.2">5</text>
<text x="81.8" y="185.2">2</text>
<text x="81.8" y="180.1">4</text>
<text x="335.8" y="182.6">2</text>
</g>
<g font-size="1.8" fill="#0f0f0f">
<text x="370.5" y="59.7" transform="rotate(-90 370.5 59.7)">CFLY_P</text>
<text x="200.4" y="63.2">SW5</text>
<text x="342.9" y="65.7">CFLY_P</text>
<text x="185.4" y="68.2">SW5</text>
<text x="342.9" y="70.8">CFLY_N</text>
<text x="197.8" y="80" transform="rotate(-90 197.8 80)">SW5</text>
<text x="370.5" y="79.4" transform="rotate(-90 370.5 79.4)">CFLY_N</text>
<text x="124.1" y="161.3" transform="rotate(-90 124.1 161.3)">VNEG_RAW</text>
<text x="108.9" y="174" transform="rotate(-90 108.9 174)">SWN</text>
<text x="86.4" y="180">FBN</text>
<text x="124.1" y="178.2" transform="rotate(-90 124.1 178.2)">SWN</text>
<text x="176.9" y="180">VNEG_RAW</text>
<text x="46.1" y="185.1">VNEG_RAW</text>
<text x="86.4" y="185.1">SWN</text>
<text x="141.9" y="193.1" transform="rotate(-90 141.9 193.1)">FBN</text>
<text x="70.8" y="202.9" transform="rotate(-90 70.8 202.9)">VNEG_RAW</text>
<text x="141.9" y="201.9" transform="rotate(-90 141.9 201.9)">FBN</text>
<text x="167.3" y="214.3" transform="rotate(-90 167.3 214.3)">VNEG_RAW</text>
<text x="141.9" y="224.4" transform="rotate(-90 141.9 224.4)">VNEG_RAW</text>
<text x="37.8" y="229.5" transform="rotate(-90 37.8 229.5)">VNEG_RAW</text>
<text x="177.5" y="235.9" transform="rotate(-90 177.5 235.9)">VNEG_RAW</text>
</g>
</svg>
